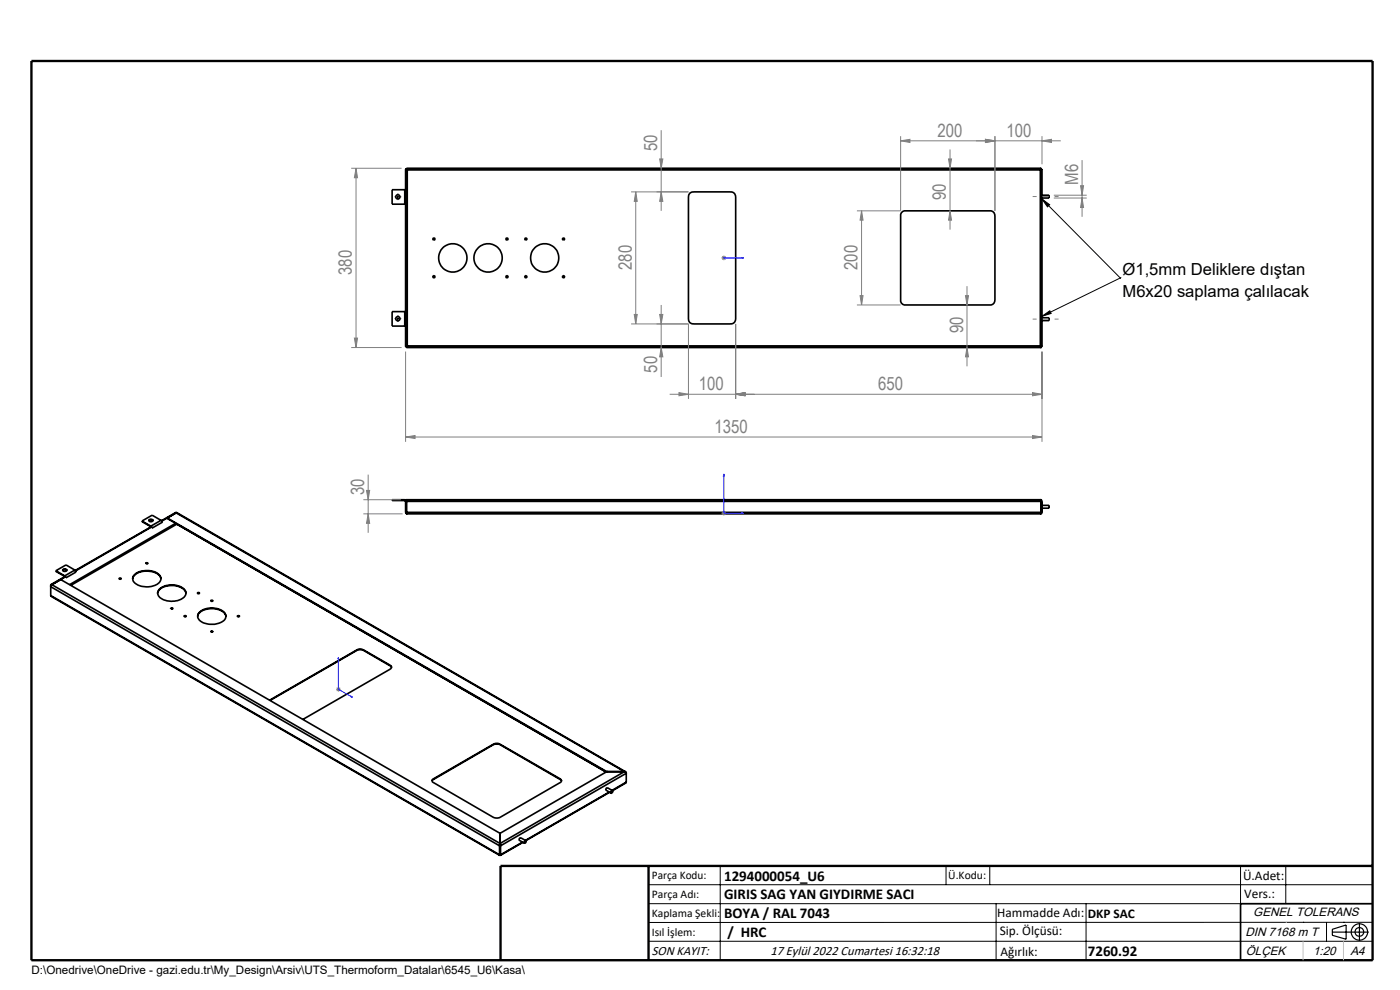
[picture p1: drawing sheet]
<svg xmlns="http://www.w3.org/2000/svg" width="297mm" height="210mm" viewBox="0 0 297 210" stroke-linecap="round" stroke-linejoin="round" font-family="sans-serif">
<g fill="none" stroke="#000" stroke-width=".35">
<path d="M86 35.9l.4 .1M86 35.9h.2M86 35.9v37.6M86.2 35.7l.2 .3M86.2 35.9l.2 .1M86.2 35.7h134.7M86.2 35.7v.2M86.4 36h134.3M86.4 36v37.4M220.7 36v37.4M220.9 35.7l-.2 .3M220.9 35.9l-.2 .1"/>
<path d="M220.9 35.7v.2M220.9 35.9h.2M221.1 35.9l-.4 .1M221.1 35.9v37.6M85.9 43.3h.1M85.9 40.2h.1M85.9 40.2v3.1M85.9 40.2h-2.7v3.1h2.7M146.3 41l.7-.3h8a1.02 1.02 0 0 1 1.1 1v26a1.02 1.02 0 0 1-1.1 1h-8a.96 .96 0 0 1-1-1v-26zM191.2 45.1l.6-.4h18.2a1.02 1.02 0 0 1 1.1 1v18a1.02 1.02 0 0 1-1.1 1h-17.9a.96 .96 0 0 1-1-1v-18.2zM221.1 41.4h1.5v.6h-1.5M85.9 66.1h.1"/>
<path d="M85.9 69.2h.1M85.9 66.1v3.1M85.9 66.1h-2.7v3.1h2.7M86 73.5h.2M86.2 73.5v.2M86.2 73.7h134.7M86.4 73.4l-.4 .1M86.4 73.4l-.2 .1M86.4 73.4l-.2 .3M86.4 73.4h134.3M220.7 73.4l.4 .1M220.7 73.4l.2 .1"/>
<path d="M220.7 73.4l.2 .3M220.9 73.5v.2M220.9 73.5h.2M221.1 67.4h1.5v.6h-1.5M30.1 110.5l1.9 1.1M30.1 110.5v.2l1.9 1M30.9 119.4l.5 .1-.2 .1zM31 119.5h.3M31.6 110.3a.46 .46 0 0 1 .5-.2 .46 .46 0 0 1 .3 .4 .49 .49 0 0 1-.8-.2zM31.6 110.4a.59 .59 0 0 1 .9 0M32 111.6l.1 .1M32 111.7v.1"/>
<path d="M32 111.6v.1M32.1 111.7l.1 .1M32.1 111.7l-16 9.3M32.2 111.8l-16 9.2M32.2 111.8h.1M34.1 110.4l.2 .1M34.1 110.4l-2.1 1.2M34.1 110.4l-1.8-1.1-2.2 1.2M34.3 110.5l.1 .3M34.3 110.5h.1M34.3 110.5l.1 .1M34.3 110.4l.1 .1"/>
<path d="M34.3 110.4v.1M34.3 110.4h.1M34.4 110.8l-2.2 1.2v-.2M34.4 110.5v.3M34.4 110.5v.1M35.5 109.9l93.1 53.9-91.1-52.6M35.5 109.9l93.2 53.8M37.3 111l-22.6 13M37.4 108.8h.1l95.2 54.9M37.4 108.8l-1.9 1.1M37.4 108.8l95.1 54.9M37.5 111.2l-22.5 13"/>
<path d="M37.5 108.7v.1M37.5 111.2h.1M37.5 108.7l-3.1 1.8M37.5 108.7l-.1-.1-3.1 1.8M85.9 106l.1 .1M85.9 106.2l.1 .2M85.9 106v.2M85.9 106h-2.7v.2h2.7M86 108.7l.4 .3M86 108.7h135.1M86.2 108.7l.2 .3M86.2 108.7l.1 .1"/>
<path d="M86.4 109h134.3M220.7 106l.2 .4M220.7 106l.4 .4M220.7 106h.1M220.7 106h-134.7v2.7M220.8 106.2l.1 .2M220.9 108.7l-.2 .3M220.9 108.7l-.1 .1M220.9 106.4v2.3M221.1 106.4h-134.9v-.4v2.7M221.1 108.7l-.2 .2-.2 .1M221.1 107.2h1.5v.6h-1.5"/>
<path d="M221.1 106.4v2.3M10.8 126.3l.1 .2 95.1 54.9M10.8 126.3l95.2 55M10.8 124v2.3M10.8 124l.1 .1M10.9 124.1h.1M11 124l-.2 .5 95.2 54.9M11 124l95.1 54.9M11 124l1.9-1.1 93.2 53.9M11.9 121.1v.1l1.8 1.1M11.9 121.1l1.8 1.1M13.3 121a.56 .56 0 0 1 .9 0"/>
<path d="M13.3 120.8a.47 .47 0 0 1 .5-.1 .47 .47 0 0 1 .3 .4 .45 .45 0 0 1-.4 .1 .45 .45 0 0 1-.4-.4zM13.7 122.2l.1 .1M13.7 122.3h.1M13.7 122.2v.1M13.8 122.3l-3 1.7M13.8 122.3h.1M13.9 122.3l-3 1.8M14 122.3l-.1 .1M15.9 120.9l.1 .1M15.9 120.9l-2.2 1.3M15.9 120.9l-1.9-1.1-2.1 1.3M16 121l.1 .3"/>
<path d="M16 121h.1M16 121l.1 .1M16.1 121l.1 .1M16.1 121h.1M16.1 121.3l-2.1 1.3-.1-.3M16.1 121.1v.2M16.2 121.1h-.1M16.2 121v.1M25.3 122.8h.3M25.6 122.8h.1M28.2 122.8a2.39 2.39 0 0 1 2.4-1.6l.6-.1a2.66 2.66 0 0 1 2.9 1.7M28.4 122.1a4.1 4.1 0 0 1 5.6 .1 1.49 1.49 0 0 1-1.4 2 3.9 3.9 0 0 1-4.4-1v-.6z"/>
<path d="M33.4 125.9a2.57 2.57 0 0 1 2.8-1.7h.3a2.66 2.66 0 0 1 2.9 1.7M33.8 124.9a4.1 4.1 0 0 1 5.5 .3 1.4 1.4 0 0 1-1.1 2 4.2 4.2 0 0 1-4.6-.8 1.1 1.1 0 0 1 .2-1.5zM36.3 129.1h.3M36.3 129a.17 .17 0 0 1 .2-.1 .17 .17 0 0 1 .1 .3h-.3zM39.1 130.7l.3-.1 .1 .2h-.3zM39.1 130.8h.3M41.9 125.9h.4M41.9 130.8a2.29 2.29 0 0 1 2.5-1.7 3.2 3.2 0 0 1 3.5 1.5v.2M42.3 129.8a4.1 4.1 0 0 1 5.4 .3 1.38 1.38 0 0 1-1 2 4.1 4.1 0 0 1-4.6-.8 1.09 1.09 0 0 1 .2-1.5zM44.7 133.9l.2-.1 .3 .2-.4 .1zM44.7 134h.4M44.7 127.5h.4"/>
<path d="M44.8 127.3l.4 .2-.4 .1zM50.4 130.8h.4M75.7 137.9a1.5 1.5 0 0 1 1.4 0M75.7 138l.5-.2 .9 .2M75.7 137.9l-18.4 10.6M75.7 138l-18.4 10.5M75.7 137.9v.1M77.1 137.9l5.7 3.2M77.1 137.9v.1M77.1 138l5.7 3.2M57.3 148.5h-.1M82.8 141.1a.46 .46 0 0 1 .2 .4 .46 .46 0 0 1-.2 .4l-18.5 10.7"/>
<path d="M82.8 141.2l.2 .4M82.8 141.1v.1M104.7 157.9a1.5 1.5 0 0 1 1.4 0M104.7 158l.5-.2 .9 .2M104.7 157.9l-12.7 7.3M104.7 157.9v.1M104.7 158l-12.7 7.3M106.1 157.9v.1M106.1 157.9l12.7 7.3M106.1 158l12.7 7.3M92 165.2a.42 .42 0 0 0-.3 .4 .42 .42 0 0 0 .3 .4l12.7 7.4 .5 .1 .9-.1 12.7-7.4a.42 .42 0 0 0 .3-.4 .42 .42 0 0 0-.3-.4M92 165.3l-.3 .4"/>
<path d="M92 165.2v.1M106 179.4v1.9M106.1 178.9l-.1 .5M106.1 178.9l.1 .5M106.1 179v.4M106.1 179.4h-.1M106.1 176.8v2.2M106.1 179.4v2M106.1 179.4h.1M106.2 179.4v1.9M110.8 178.6l-4.6 2.7M110.9 178.7l-4.7 2.7"/>
<path d="M111.3 178.4l.2-.1a.24 .24 0 0 1 .1 .4 .24 .24 0 0 1-.4 0zM118.8 165.3l.3 .4M118.8 165.2v.1M128.7 163.7h.1M128.7 163.7l-22.6 13.1M128.7 163.7h3.8M129.2 168l-17.8 10.3M129.3 168.1l-17.8 10.2-1.2-.6-.2 .5 1.2 .6M129.7 167.8l.2-.1a.26 .26 0 0 1 0 .4 .26 .26 0 0 1-.3 0zM129.9 167.7l-1-.6a.34 .34 0 0 0-.3 .2 .34 .34 0 0 0 0 .3l1 .6M132.5 163.7l.4 .3-26.7 15.4M132.5 163.7h.1"/>
<path d="M132.5 163.7h.3l.1 .2M132.5 163.7l-26.4 15.2M132.9 165.9l-.1 .2-2.9 1.6M132.9 163.9v2M132.9 165.9l-3.1 1.8M132.9 163.9l-.1 .1M106 181.3l.1 .1M106.1 181.2h.1M106.1 181.2l.1 .1M106.1 181.2l-.1 .1M106.2 181.3l-.1 .1M291.2 191.7h-28v12"/>
<circle cx="84.4" cy="41.8" r=".45"/>
<circle cx="92" cy="50.7" r=".22"/>
<circle cx="92.1" cy="58.7" r=".21"/>
<circle cx="96" cy="54.7" r="3"/>
<circle cx="103.5" cy="54.7" r="3"/>
<circle cx="107.5" cy="50.7" r=".22"/>
<circle cx="107.5" cy="58.7" r=".21"/>
<circle cx="111.6" cy="50.7" r=".22"/>
<circle cx="111.6" cy="58.7" r=".21"/>
<circle cx="115.6" cy="54.7" r="3"/>
<circle cx="119.5" cy="50.7" r=".22"/>
<circle cx="119.5" cy="58.7" r=".2"/>
<circle cx="84.4" cy="67.6" r=".45"/>
<circle cx="25.5" cy="122.8" r=".18"/>
<circle cx="42.1" cy="125.9" r=".18"/>
<circle cx="50.6" cy="130.8" r=".16"/>
</g>
<g fill="none" stroke="#000" stroke-width=".21">
<path d="M84.1 41.8h.6M84.4 41.5v.5M221.1 42.2l1.6 1.2-.5 .5zM221.1 42.2l16.5 16.7M237.5 59h.1M237.5 59l-16.4 8.1M237.6 58.9h.1M84.1 67.6h.6M84.4 67.4v.5M221.1 67.1l1.6-1.2 .3 .6zM137.6 187.7h153.6M137.6 191.7h153.6"/>
<path d="M137.6 199.7h153.6M152.8 183.7v20M200.7 183.7v4M210 183.7v4M211.3 191.7v12M230.4 191.7v12M263.2 183.7v20M272.8 183.7v8M276.4 195.6h.1M281.4 195.6v4.1M285 195.6h.1M291.2 195.6l-153.6 .1"/>
</g>
<g fill="none" stroke="#000" stroke-width=".25">
<path d="M282.6 197.7h7.8M282.6 197.1l3-.9v3l-3-.8zM288.4 195.8v3.8M106.2 203.7h185"/>
<circle cx="288.4" cy="197.7" r="1.74"/>
<circle cx="288.4" cy="197.7" r=".93"/>
</g>
<path d="M153.5 54.7h.2zM153.6 54.7h.1M153.6 54.7h4.1M157.7 54.7h-.4h.4M153.6 100.5v8.4h4.1M153.6 100.5l.1 .5h-.2zM157.3 108.8l.4 .1-.4 .1zM71.8 139.4l.1 .4-.2-.1zM71.8 139.4v6.8l3 1.7M74.4 147.7l.4 .2-.4-.1z" fill="none" stroke="#00f" stroke-width=".21"/>
<g fill="none" stroke="#808080" stroke-width=".21">
<path d="M74.5 35.7h10.7M75.5 35.7l.3 2h-.6zM75.5 35.7v38M139.9 33.7h.7l-.3 2zM140.3 27.6v17.1M191.1 29.9l1.9-.3v.6zM191.1 28.9v15.8h-9.3M201.2 33.7h.7l-.4 2zM201.5 31.7v17M209.1 29.6l2 .3-2 .3zM211.1 28.9v15.8M221.1 29.9l2-.3v.6z"/>
<path d="M221.1 28.9v5.9M225 29.9h-33.9M229.2 39.4h.7l-.3 2zM229.6 34v12M133.9 40.7h12.1M134.9 40.7l.3 2h-.7zM134.9 40.7v28M140.3 40.7l.3 2h-.7zM153 54.7h1.1M153.2 54.4l.7 .7M153.6 54.2v1M153.9 54.4l-.7 .7"/>
<path d="M182.8 44.7l.3 2h-.6zM182.8 44.7v20M201.5 44.7l.4 2h-.7zM223.6 41.4h6.9M223.6 42h6.9M229.6 42l.3 2h-.7zM74.5 73.7h10.7M75.2 71.7h.6l-.3 2zM86 74.6v19.1M133.9 68.7h12.1v15.9M134.5 66.7h.7l-.3 2zM139.9 66.7h.7l-.3 2z"/>
<path d="M140.3 64.7v15.3M140.3 73.7l.3 2h-.7zM156.1 68.7v15.9M181.8 64.7h9.3M182.5 62.7h.6l-.3 2zM204.8 62.7h.7l-.4 2zM205.1 73.7l.4 2h-.7zM205.1 60.7v17M221.1 74.6v19.1M86 92.7l2.1-.3v.6zM86 92.7h135.1M142.1 83.6h79"/>
<path d="M144 83.3l2 .3-2 .4zM156.1 83.6l1.9-.3v.7zM219 83.3l2.1 .3-2.1 .4zM219 92.4l2.1 .3-2.1 .3zM77.1 106h8M77.1 109h8.3M77.8 104h.6l-.3 2zM78.1 100.7v12.3M78.1 109l.3 2h-.6zM153 108.9h1.1M153.2 108.5l.7 .7M153.6 108.4v1"/>
<path d="M153.9 108.5l-.7 .7M71.3 146.2h1M71.4 145.9l.7 .7M71.8 145.7v1M72.1 145.9l-.7 .7"/>
</g>
<path d="M83.9 41.7h-.2M84.4 41.2v-.2M84.4 42.2v.2M84.9 41.7h.2M83.9 67.6h-.2M84.4 67.1v-.2M84.4 68.1v.2M84.9 67.6h.2" fill="none" stroke="#000" stroke-width=".21" stroke-dasharray="15.2 1.3 1.3 1.3" stroke-linecap="butt"/>
<path d="M219.1 41.7h5.5M219.1 67.7h5.5" fill="none" stroke="#808080" stroke-width=".21" stroke-dasharray="15.2 1.3 1.3 1.3" stroke-dashoffset="14.4" stroke-linecap="butt"/>
<path d="M6.7 12.9h284.5v190.8h-284.5zM137.6 183.7v20M291.2 183.7h-185v20" fill="none" stroke="#000" stroke-width=".5"/>
<path d="M276.4 199.7v4M285 199.7v4" fill="none" stroke="#c0c0c0" stroke-width=".21"/>
<path d="M272.8 195.6h.1" fill="none" stroke="#c0c0c0" stroke-width=".25"/>
<path d="M221.1 42.2l1.6 1.2-.5 .5zM221.1 67.1l1.6-1.2 .3 .6z" fill="#000"/>
<g fill="#00f">
<path d="M157.3 54.7h.4zM153.5 54.7h.2z"/>
<path d="M157.3 108.8l.4 .1-.4 .1zM153.6 100.5l.1 .5h-.2z"/>
<path d="M74.4 147.7l.4 .2-.4-.1zM71.8 139.4l.1 .4-.2-.1z"/>
</g>
<g fill="#808080">
<path d="M209.1 29.6l2 .3-2 .3zM191.1 29.9l1.9-.3v.6z"/>
<path d="M144 83.3l2 .3-2 .4zM156.1 83.6l1.9-.3v.7zM156.1 83.6l1.9-.3v.7zM219 83.3l2.1 .3-2.1 .4zM209.1 29.6l2 .3-2 .3zM221.1 29.9l2-.3v.6zM86 92.7l2.1-.3v.6zM219 92.4l2.1 .3-2.1 .3z"/>
<path d="M140.3 73.7l.3 2h-.7zM139.9 66.7h.7l-.3 2zM140.3 40.7l.3 2h-.7zM139.9 33.7h.7l-.3 2zM201.5 44.7l.4 2h-.7zM201.2 33.7h.7l-.4 2z"/>
<path d="M134.9 40.7l.3 2h-.7zM134.5 66.7h.7l-.3 2zM182.8 44.7l.3 2h-.6zM182.5 62.7h.6l-.3 2zM204.8 62.7h.7l-.4 2zM205.1 73.7l.4 2h-.7zM75.5 35.7l.3 2h-.6zM75.2 71.7h.6l-.3 2zM229.2 39.4h.7l-.3 2zM229.6 42l.3 2h-.7zM77.8 104h.6l-.3 2zM78.1 109l.3 2h-.6z"/>
</g>
<g font-size="3.9" fill="#808080">
<text x="198.9" y="29">200</text>
<text x="213.5" y="29">100</text>
<text x="139.4" y="32" transform="rotate(-90 139.4 32)">50</text>
<text x="228.7" y="39.2" transform="rotate(-90 228.7 39.2)">M6</text>
<text x="200.7" y="42.4" transform="rotate(-90 200.7 42.4)">90</text>
<text x="74.7" y="58.3" transform="rotate(-90 74.7 58.3)">380</text>
<text x="134" y="57.2" transform="rotate(-90 134 57.2)">280</text>
<text x="181.9" y="57.2" transform="rotate(-90 181.9 57.2)">200</text>
<text x="204.3" y="70.7" transform="rotate(-90 204.3 70.7)">90</text>
<text x="139.4" y="79.1" transform="rotate(-90 139.4 79.1)">50</text>
<text x="148.3" y="82.7">100</text>
<text x="186.3" y="82.7">650</text>
<text x="151.6" y="91.8">1350</text>
<text x="77.2" y="105.1" transform="rotate(-90 77.2 105.1)">30</text>
</g>
<g font-size="3.5">
<text x="238.1" y="58.4">Ø1,5mm Deliklere dıştan</text>
<text x="238.1" y="63">M6x20 saplama çalılacak</text>
</g>
<g font-size="3.2">
<text x="153.6" y="190.8">GIRIS SAG YAN GIYDIRME SACI</text>
<text x="153.6" y="186.8">1294000054_U6</text>
<text x="153.6" y="194.8">BOYA / RAL 7043</text>
<text x="154.3" y="198.8">/ HRC</text>
<text x="230.8" y="202.8">7260.92</text>
</g>
<g font-size="2.8">
<text x="263.7" y="186.7">Ü.Adet:</text>
<text x="263.9" y="190.5">Vers.:</text>
<text x="211.5" y="194.5">Hammadde Adı:</text>
<text x="230.8" y="194.7">DKP SAC</text>
<text x="138.3" y="202.6">SON KAYIT:</text>
<text x="163.5" y="202.6">17 Eylül 2022 Cumartesi 16:32:18</text>
<text x="212.1" y="198.4">Sip. Ölçüsü:</text>
<text x="212.2" y="202.7">Ağırlık:</text>
</g>
<g font-size="2.6">
<text x="265.9" y="194.4">GENEL TOLERANS</text>
<text x="264.2" y="198.5">DIN 7168 m T</text>
<text x="264.3" y="202.6">ÖLÇEK</text>
<text x="278.5" y="202.6">1:20</text>
<text x="286.5" y="202.6">A4</text>
</g>
<g font-size="2.5">
<text x="138.3" y="186.4">Parça Kodu:</text>
<text x="138.3" y="190.5">Parça Adı:</text>
<text x="201.2" y="186.5">Ü.Kodu:</text>
<text x="138.3" y="194.5">Kaplama Şekli:</text>
<text x="138.3" y="198.6">Isıl İşlem:</text>
<text x="6.7" y="206.7">D:\Onedrive\OneDrive - gazi.edu.tr\My_Design\Arsiv\UTS_Thermoform_Datalar\6545_U6\Kasa\</text>
</g>
</svg>
